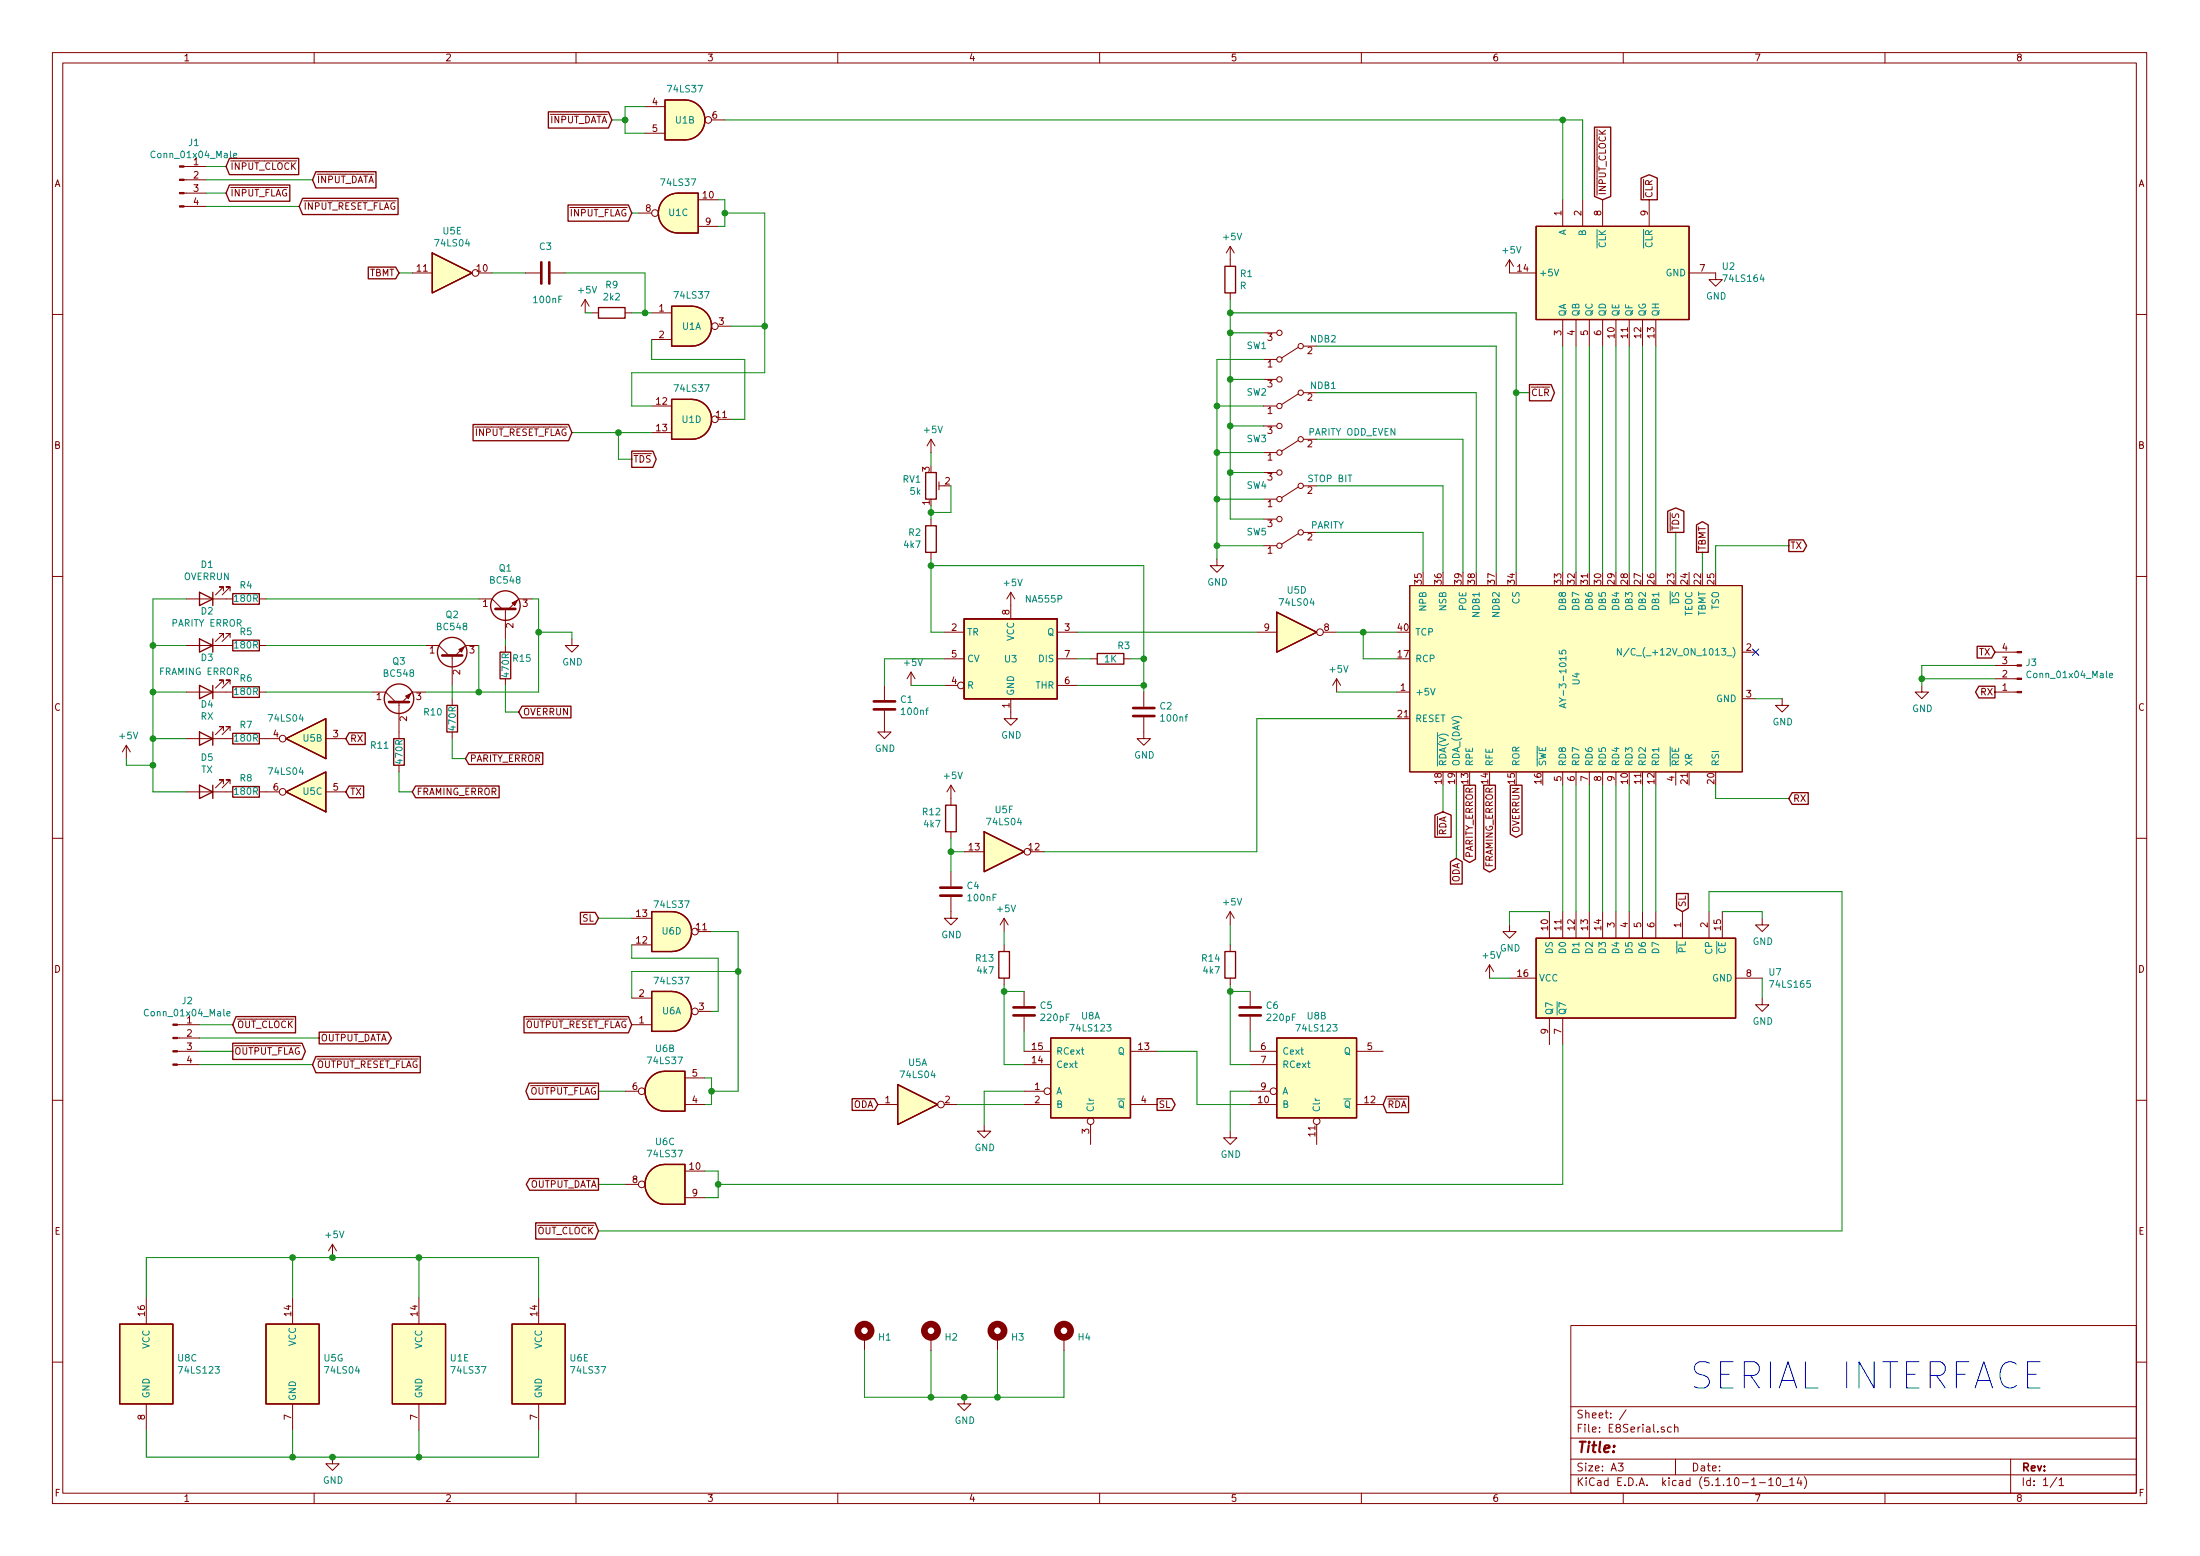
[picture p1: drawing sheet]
<svg xmlns="http://www.w3.org/2000/svg" width="420mm" height="297mm" viewBox="0 0 420 297" stroke-linecap="round" stroke-linejoin="round" font-family="sans-serif">
<g fill="none" stroke="#840000" stroke-width=".19">
<path d="M10 10h400v277h-400zM12 12h396v273.1h-396zM60 10v2M110 10v2M160 10v2M210 10v2M260 10v2M310 10v2M360 10v2M35.2 39.4h4.2M35.2 36.9h4.2M35.2 34.3h4.2"/>
<path d="M35.2 31.8h4.2M123.2 20.4h3.8M123.2 25.4h3.8M133.3 38.1h3.9M135.9 22.9h2.5M298.4 38.1v5.1M302.3 38.1v5.1M306.1 38.1v5.1M315 38.1v5.1M78.7 52.1h3.8M91.4 52.1h2.6M100.3 52.1h2.8"/>
<path d="M105.2 52.1h2.7M111.8 57.2l-.8 1.3M111.8 57.2v2.5M111.8 57.2l.7 1.3M113 59.7h1.3M119.4 59.7h1.2M121.9 40.7h2.6M124.5 59.7h3.8M133.3 43.2h3.9M234.9 47v3.8M234.9 55.9v1.3M234.9 47l-.7 1.3"/>
<path d="M234.9 47l.8 1.3M288.3 49.6l-.8 1.2M288.3 49.6v2.5h5.1M288.3 49.6l.8 1.2M322.6 52.1h5.1v1.3h1.2l-1.2 1.2-1.3-1.2h1.3M10 60h2M124.5 77.5h3.8M124.5 64.8h3.8M137.2 62.3h2.5M241.3 77.5h2.5M241.3 72.4h2.5M241.3 68.6h2.5"/>
<path d="M241.3 63.5h2.5M247.9 75.2l-3.2 2.1M247.9 66.3l-3.2 2.1M248.9 75h2.6M248.9 66.1h2.6M298.4 61v5.1M301 61v5.1M303.5 61v5.1M306.1 61v5.1M308.6 61v5.1M311.1 61v5.1M313.7 61v5.1"/>
<path d="M316.2 61v5.1M408 60h2M124.5 82.6h3.8M137.2 80h2.5M177.8 83.9v2.5M177.8 99.1v1.3M177.8 83.9l-.8 1.2M177.8 83.9l.8 1.2M179.3 92.7h1M179.3 92v1.5M241.3 99.1h2.5M241.3 95.3h2.5"/>
<path d="M241.3 90.2h2.5M241.3 86.4h2.5M241.3 81.3h2.5M247.9 93l-3.2 2M247.9 84.1l-3.2 2M248.9 92.7h2.6M248.9 83.9h2.6M10 110h2M35.6 114.3h8.8M42.7 112.8v-.7h-.8h.8l-1.6 1.5M43.9 112.8v-.7h-.7h.7l-1.5 1.5M49.5 114.3h1.3"/>
<path d="M91.4 114.3h2.6l1.9 1.9M96.5 116.2v5.8M101.6 114.3h-2.5l-1.9 1.9M177.8 105.4v1.3M193 113.1v5M193 113.1l-.7 1.2M193 113.1l.8 1.2M232.4 106.7v1.3h1.3l-1.3 1.3-1.3-1.3h1.3M241.3 104.2h2.5M247.9 101.9l-3.2 2M248.9 101.6h2.6M269.2 111.8h63.5v35.6h-63.5z"/>
<path d="M408 110h2M35.6 132.1h8.8M35.6 123.2h8.8M42.7 139.5v-.8h-.8h.8l-1.6 1.5M42.7 130.6v-.8h-.8h.8l-1.6 1.6M42.7 121.7v-.8h-.8h.8l-1.6 1.6M43.9 139.5v-.8h-.7h.7l-1.5 1.5M43.9 130.6v-.8h-.7h.7l-1.5 1.6M43.9 121.7v-.8h-.7h.7l-1.5 1.6M49.5 132.1h1.3M49.5 123.2h1.3M71.1 132.1h2.6l1.9 1.9"/>
<path d="M76.2 134v7M81.3 132.1h-2.6l-1.9 1.9M81.3 123.2h2.5l1.9 1.9M86.4 125.1v5.7M86.4 133.4v1.3M86.4 139.7v1.3M91.4 123.2h-2.5l-1.9 1.9M96.5 123.2v1.3M96.5 129.6v1.2M109.2 122v1.2h1.3l-1.3 1.3-1.3-1.3h1.3M168.9 135.7v4h1.3l-1.3 1.3-1.3-1.3h1.3M168.9 130.8v2.8"/>
<path d="M174 128.3l-.8 1.3M174 128.3v2.5M174 128.3l.8 1.3M180.3 120.7h3.8M180.3 130.8h2.6M180.3 125.8h3.8M193 133.4v3.8h1.3l-1.3 1.3-1.2-1.3h1.2M201.9 120.7h3.8M201.9 130.8h3.8M201.9 125.8h3.8M208.3 125.8h1.2M214.6 125.8h1.3"/>
<path d="M218.4 136.9v4.1h1.3l-1.3 1.3-1.2-1.3h1.2M218.4 132.1v2.8M240 120.7h3.8M252.7 120.7h2.6M255.3 129.6l-.8 1.2M255.3 129.6v2.5M255.3 129.6l.7 1.2M266.7 132.1h2.5M332.7 124.5h2.6M332.7 133.4h2.6M340.4 133.4v1.3h1.2l-1.2 1.2-1.3-1.2h1.3M367 130.8v1.3h1.3l-1.3 1.3-1.2-1.3h1.2"/>
<path d="M381 132.1h4.2M381 124.5h4.2M381 127h4.2M381 129.6h4.2M24.1 142.3l-.7 1.2M24.1 142.3v2.5M24.1 142.3l.8 1.2M35.6 151.2h8.8M35.6 141h8.8M42.7 149.6v-.7h-.8h.8l-1.6 1.5M43.9 149.6v-.7h-.7h.7l-1.5 1.5M49.5 151.2h3.8"/>
<path d="M49.5 141h3.8M62.2 151.2h3.8M62.2 141h3.8M76.2 146.1v1.3M181.6 149.9l-.8 1.3M181.6 149.9v3.8M181.6 158.8v1.3M181.6 149.9l.8 1.3M298.4 147.4v2.5M301 147.4v2.5M303.5 147.4v2.5M306.1 147.4v2.5"/>
<path d="M308.6 147.4v2.5M320 147.4v2.5M10 160h2M120.6 175.3h3.9M133.3 177.8h2.6M181.6 171.2v4.1h1.3l-1.3 1.3-1.3-1.3h1.3M181.6 166.4v2.8M184.1 162.6h3.9M191.8 175.3l-.8 1.3M191.8 175.3v2.5M191.8 175.3l.7 1.3M196.8 162.6h2.6"/>
<path d="M234.9 174l-.7 1.3M234.9 174v2.6M234.9 174l.8 1.3M288.3 176.6v1.2h1.3l-1.3 1.3-1.3-1.3h1.3M295.9 174v5.1M298.4 174v5.1M301 174v5.1M303.5 174v5.1M306.1 174v5.1M308.6 174v5.1M311.1 174v5.1M313.7 174v5.1"/>
<path d="M316.2 174v5.1M321.3 174v5.1M326.4 174v5.1M328.9 174v5.1M336.5 175.3v1.3h1.3l-1.3 1.2-1.2-1.2h1.2M408 160h2M33.9 198.2h4.2M33.9 195.6h4.2M120.6 195.6h3.9M120.6 190.5h3.9M120.6 180.4h3.9M133.3 193.1h2.6"/>
<path d="M191.8 180.4v1.2M191.8 186.7v1.3M195.6 189.3v2.8M195.6 194.1v2.8M234.9 180.4v1.2M234.9 186.7v1.3M238.8 189.3v2.8M238.8 194.1v2.8M284.5 184.2l-.8 1.3M284.5 184.2v2.5M284.5 184.2l.7 1.3M288.3 186.7h5.1"/>
<path d="M295.9 194.3v5.1M298.4 194.3v5.1M331.5 186.7h5M336.5 190.5v1.3h1.3l-1.3 1.3-1.2-1.3h1.2M10 210h2M33.9 203.2h4.2M33.9 200.7h4.2M119.4 208.3h2.5M130.8 210.9h3.8M130.8 205.8h3.8M167.6 210.9h3.8M180.3 210.9h2.6"/>
<path d="M188 214.7v1.2h1.2l-1.2 1.3-1.3-1.3h1.3M195.6 203.2h5.1M195.6 200.7h5.1M195.6 210.9h5.1M195.6 208.3h3.8M208.3 214.7v3.8M215.9 200.7h5.1M215.9 210.9h5.1M234.9 215.9v1.3h1.3l-1.3 1.3-1.2-1.3h1.2M238.8 203.2h5M238.8 200.7h5M238.8 210.9h5"/>
<path d="M238.8 208.3h3.8M251.5 214.7v3.8M259.1 200.7h5.1M259.1 210.9h5.1M408 210h2M63.5 237.5l-.8 1.3M63.5 237.5v2.6M63.5 237.5l.8 1.3M119.4 226.1h2.5M130.8 223.6h3.8M130.8 228.6h3.8M27.9 247.7v5.1"/>
<path d="M55.9 247.7v5.1M80 247.7v5.1M102.9 247.7v5.1M165.1 255.3v2.5M177.8 255.3v2.5M190.5 255.3v2.5M203.2 255.3v2.5M300 253h108v32.1h-108zM10 260h2M27.9 268v5.1M55.9 268v5.1M63.5 278.2v1.2h1.3l-1.3 1.3-1.3-1.3h1.3"/>
<path d="M80 268v5.1M102.9 268v5.1M184.1 266.7v1.3h1.3l-1.3 1.3-1.2-1.3h1.2M300 278.5h108M300 274.5h108M300 268.5h108M309 279.3h1l-.5 .6 .4 .1v.7l-.2 .1-.7-.1M310.5 269.1l-1.2 2M317.8 272.5a.37 .37 0 0 0-.6 .1l.1 .2 .5 .2 .1 .1-.2 .3-.5-.1M319.2 272.5l-.5-.1-.2 .3v.6l.2 .1 .5-.1M319.8 272.5h.1a.37 .37 0 0 1 .6 .1v.8M319.8 271.9v1.5"/>
<path d="M320 278.5v3M384 278.5v6.6M408 260h2M60 285.1v1.9M110 285.1v1.9M160 285.1v1.9M210 285.1v1.9M260 285.1v1.9M300 281.5h108M310 285.1v1.9M336 283h1.2M337.8 282.5l.4-.4v1.5"/>
<path d="M337.8 283.6h.9M339.4 282.3l.3-.2a.94 .94 0 0 1 0 1.5l-.4-.3-.1-.6zM340.4 283.8h1.1M341.8 282.5l.4-.4v1.5M341.8 283.6h.8M343.6 282l-.4 1.1h.9M343.9 282.6v1M344.6 281.9a1.71 1.71 0 0 1 0 2.3M360 285.1v1.9M392.8 282l-1.3 2M393.2 282.5l.5-.4v1.5M393.2 283.6h.9"/>
<circle cx="135.3" cy="22.9" r=".63"/>
<circle cx="90.8" cy="52.1" r=".63"/>
<circle cx="125.1" cy="40.7" r=".63"/>
<circle cx="136.5" cy="62.3" r=".63"/>
<circle cx="244.3" cy="63.5" r=".51"/>
<circle cx="244.3" cy="68.6" r=".51"/>
<circle cx="244.3" cy="77.5" r=".51"/>
<circle cx="244.3" cy="72.4" r=".51"/>
<circle cx="248.4" cy="66.1" r=".51"/>
<circle cx="248.4" cy="75" r=".51"/>
<circle cx="136.5" cy="80" r=".63"/>
<circle cx="244.3" cy="99.1" r=".51"/>
<circle cx="244.3" cy="81.3" r=".51"/>
<circle cx="244.3" cy="95.3" r=".51"/>
<circle cx="244.3" cy="86.4" r=".51"/>
<circle cx="244.3" cy="90.2" r=".51"/>
<circle cx="248.4" cy="92.7" r=".51"/>
<circle cx="248.4" cy="83.9" r=".51"/>
<circle cx="244.3" cy="104.2" r=".51"/>
<circle cx="248.4" cy="101.6" r=".51"/>
<circle cx="183.5" cy="130.8" r=".63"/>
<circle cx="252.1" cy="120.7" r=".63"/>
<circle cx="54" cy="151.2" r=".63"/>
<circle cx="54" cy="141" r=".63"/>
<circle cx="132.7" cy="177.8" r=".63"/>
<circle cx="196.2" cy="162.6" r=".63"/>
<circle cx="132.7" cy="193.1" r=".63"/>
<circle cx="122.6" cy="208.3" r=".63"/>
<circle cx="179.7" cy="210.9" r=".63"/>
<circle cx="200" cy="208.3" r=".63"/>
<circle cx="208.3" cy="214" r=".63"/>
<circle cx="243.2" cy="208.3" r=".63"/>
<circle cx="251.5" cy="214" r=".63"/>
<circle cx="122.6" cy="226.1" r=".63"/>
</g>
<g fill="#ffffc2" stroke="#ffffc2" stroke-width=".19">
<path d="M293.4 179.1h38.1v15.2h-38.1z"/>
<path d="M269.2 111.8h63.5v35.6h-63.5z"/>
<path d="M97.8 252.8h10.1v15.2h-10.1z"/>
<path d="M74.9 252.8h10.2v15.2h-10.2z"/>
<path d="M50.8 252.8h10.2v15.2h-10.2z"/>
<path d="M22.9 252.8h10.1v15.2h-10.1z"/>
<path d="M82.5 48.3l7.7 3.8-7.7 3.8z"/>
<path d="M132.1 76.2a3.8 3.8 0 0 1 3.8 3.8 3.8 3.8 0 0 1-3.8 3.9z"/>
<path d="M128.3 76.2h3.8v7.7h-3.8z"/>
<path d="M130.8 19.1a3.8 3.8 0 0 1 3.8 3.8 3.8 3.8 0 0 1-3.8 3.8z"/>
<path d="M127 19.1h3.8v7.6h-3.8z"/>
<path d="M132.1 58.5a3.8 3.8 0 0 1 3.8 3.8 3.8 3.8 0 0 1-3.8 3.8z"/>
<path d="M128.3 58.5h3.8v7.6h-3.8z"/>
<path d="M171.4 207l7.7 3.9-7.7 3.8z"/>
<path d="M126.8 38a3.7 3.7 0 0 1 2.7-1.1v7.6a3.8 3.8 0 0 1-3.5-2.4 3.8 3.8 0 0 1 .8-4.1z"/>
<path d="M129.5 36.9h3.8v7.6h-3.8z"/>
<path d="M293.4 43.2h29.2v17.8h-29.2z"/>
<path d="M124.3 223.4a3.7 3.7 0 0 1 2.7-1.1v7.6a3.8 3.8 0 0 1-3.5-2.3 3.8 3.8 0 0 1 .8-4.2z"/>
<path d="M127 222.3h3.8v7.6h-3.8z"/>
<path d="M124.3 205.6a3.7 3.7 0 0 1 2.7-1.1v7.6a3.8 3.8 0 0 1-3.5-2.3 3.8 3.8 0 0 1 .8-4.2z"/>
<path d="M127 204.5h3.8v7.6h-3.8z"/>
<path d="M128.3 189.3a3.8 3.8 0 0 1 3.8 3.8 3.8 3.8 0 0 1-3.8 3.8z"/>
<path d="M124.5 189.3h3.8v7.6h-3.8z"/>
<path d="M128.3 174a3.8 3.8 0 0 1 3.8 3.8 3.8 3.8 0 0 1-3.8 3.8z"/>
<path d="M124.5 174h3.8v7.6h-3.8z"/>
<path d="M243.8 198.2h15.3v15.2h-15.3z"/>
<path d="M200.7 198.2h15.2v15.2h-15.2z"/>
<path d="M188 158.8l7.6 3.8-7.6 3.8z"/>
<path d="M243.8 116.9l7.7 3.8-7.7 3.8z"/>
<path d="M54.6 151.2l7.6-3.8v7.6z"/>
<path d="M54.6 141l7.6-3.8v7.6z"/>
<path d="M184.1 118.1h17.8v15.3h-17.8z"/>
</g>
<g fill="none" stroke="#840000" stroke-width=".25">
<path d="M127 19.1h3.8a3.8 3.8 0 0 1 3.8 3.8 3.8 3.8 0 0 1-3.8 3.8h-3.8zM43.8 30.2h13.2v3.1h-13.2l-.6-1.5zM43.8 35.3h11.5v3.1h-11.5l-.6-1.5zM57.8 37.9h18.2v3.1h-18.2l-.7-1.6zM60.3 32.8h11.5v3.1h-11.5l-.6-1.6zM104.7 21.3h11.5l.6 1.6-.6 1.5h-11.5zM108.5 39.1h11.5l.6 1.6-.6 1.5h-11.5zM126.8 38a3.7 3.7 0 0 1 2.7-1.1h3.8v7.6h-3.8a3.8 3.8 0 0 1-3.5-2.4 3.8 3.8 0 0 1 .8-4.1zM304.5 24.3h3.1v13.2l-1.5 .6-1.6-.6zM313.4 34l1.6-.6 1.5 .6v4.1h-3.1zM70.3 51h5.3l.6 1.1-.6 1.1h-5.3zM82.5 48.3l7.7 3.8-7.7 3.8z"/>
<path d="M114.3 58.7h5.1v2h-5.1zM128.3 58.5h3.8a3.8 3.8 0 0 1 3.8 3.8 3.8 3.8 0 0 1-3.8 3.8h-3.8zM233.9 50.8h2.1v5.1h-2.1zM293.4 43.2h29.2v17.8h-29.2zM128.3 76.2h3.8a3.8 3.8 0 0 1 3.8 3.8 3.8 3.8 0 0 1-3.8 3.9h-3.8zM292.1 73.4h4.1l.7 1.6-.7 1.5h-4.1zM90.3 81h18.3l.6 1.6-.6 1.5h-18.3zM120.6 86.1h4.1l.6 1.6-.6 1.5h-4.1zM176.8 90.2h2v5.1h-2zM318.5 97.6l1.5-.6 1.6 .6v4h-3.1zM38.1 113.1l2.5 1.2-2.5 1.3zM40.6 113.1v2.5"/>
<path d="M44.4 113.3h5.1v2.1h-5.1zM176.8 100.4h2v5h-2zM184.1 118.1h17.8v15.3h-17.8zM243.8 116.9l7.7 3.8-7.7 3.8zM324 100.2l1.1-.6 1.1 .6v5.2h-2.2zM341.6 103.1h2.8l.6 1.1-.6 1.1h-2.8zM38.1 139.7l2.5 1.3-2.5 1.3zM38.1 130.8l2.5 1.3-2.5 1.3zM38.1 122l2.5 1.2-2.5 1.3zM40.6 122v2.5M40.6 130.8v2.6M40.6 139.7v2.6"/>
<path d="M44.4 140h5.1v2h-5.1zM44.4 131.1h5.1v2h-5.1zM44.4 122.2h5.1v2h-5.1zM66.7 139.9h3v2.2h-3l-.7-1.1zM85.3 134.7h2.1v5h-2.1zM95.5 124.5h2v5.1h-2zM99.7 134.8h9.3v2.2h-9.3l-.6-1.1zM209.5 124.8h5.1v2h-5.1zM377.6 123.4h2.8l.6 1.1-.6 1.1h-2.8zM377.9 131h3.1v2.2h-3.1l-.6-1.1zM38.1 149.9l2.5 1.3-2.5 1.2zM40.6 149.9v2.5"/>
<path d="M44.4 150.2h5.1v2h-5.1zM54.6 151.2l7.6-3.8v7.6zM54.6 141l7.6-3.8v7.6zM66.7 150h2.7v2.3h-2.7l-.7-1.1zM75.2 141h2v5.1h-2zM79.4 150h15.9v2.3h-15.9l-.7-1.1zM89.5 143.7h14.2v2.2h-14.2l-.6-1.1zM180.6 153.7h2v5.1h-2zM188 158.8l7.6 3.8-7.6 3.8zM274 155.6l1.6-.6 1.5 .6v4.2h-3.1zM279.6 149.9h2.2v14.1l-1.1 .7-1.1-.7zM283.4 149.9h2.2v15.9l-1.1 .7-1.1-.7z"/>
<path d="M288.4 149.9h2.3v9.3l-1.1 .7-1.2-.7zM342.3 151.3h3v2.3h-3l-.7-1.2zM110.8 174.2h2.9l.6 1.1-.6 1.1h-2.9zM124.5 174h3.8a3.8 3.8 0 0 1 3.8 3.8 3.8 3.8 0 0 1-3.8 3.8h-3.8zM277 164.5l1.1-.6 1.1 .6v4.3h-2.2zM293.4 179.1h38.1v15.2h-38.1zM320.2 170.6h2.2v2.8l-1.1 .6-1.1-.6zM44.4 199.1h13.3l.6 1.6-.6 1.5h-13.3zM45.1 194.1h11.3v3.1h-11.3l-.7-1.6zM61 197h13.1l.7 1.2-.7 1.1h-13.1zM100.1 194.1h19.9l.6 1.5-.6 1.6h-19.9zM124.5 189.3h3.8a3.8 3.8 0 0 1 3.8 3.8 3.8 3.8 0 0 1-3.8 3.8h-3.8z"/>
<path d="M190.8 181.6h2v5.1h-2zM200.7 198.2h15.2v15.2h-15.2zM233.9 181.6h2.1v5.1h-2.1zM243.8 198.2h15.3v15.2h-15.3zM60.3 201.7h20v3.1h-20l-.6-1.6zM101.1 206.8h13.2v3.1h-13.2l-.7-1.6zM124.3 205.6a3.7 3.7 0 0 1 2.7-1.1h3.8v7.6h-3.8a3.8 3.8 0 0 1-3.5-2.3 3.8 3.8 0 0 1 .8-4.2zM162.7 209.7h4.3l.6 1.2-.6 1.1h-4.3zM171.4 207l7.7 3.9-7.7 3.8zM221 209.7h2.8l.6 1.2-.6 1.1h-2.8zM264.8 209.3h4.2v3.1h-4.2l-.6-1.5zM101.1 225h13.2v2.2h-13.2l-.6-1.1z"/>
<path d="M102.3 233.4h11.4l.6 1.6-.6 1.5h-11.4zM124.3 223.4a3.7 3.7 0 0 1 2.7-1.1h3.8v7.6h-3.8a3.8 3.8 0 0 1-3.5-2.3 3.8 3.8 0 0 1 .8-4.2zM22.9 252.8h10.1v15.2h-10.1zM50.8 252.8h10.2v15.2h-10.2zM74.9 252.8h10.2v15.2h-10.2zM97.8 252.8h10.1v15.2h-10.1z"/>
<circle cx="96.5" cy="115.6" r="2.82"/>
<circle cx="76.2" cy="133.4" r="2.82"/>
<circle cx="86.4" cy="124.5" r="2.82"/>
</g>
<path d="M44.6 29.7l.6-.1v-.3h-.4l-.2 .1 .1 .7h.5M296.8 51.4l.5 1.3 .4-1.3M273.2 131.4l.4 1.3 .5-1.3M297.8 124.2v.6l.6 .1-.1-.5 .2-.3h.3l.3 .3-.2 .5M298.7 134.4v.6M299.1 134.3l-1.3 .4 1.3 .4M309.6 123.8v1.3l-.7-1.3v1.3M311.1 123.7l-1 1.7M402.9 128.9l.6-.1-.1-.2-.4-.1-.1 .2v.6h.5M43.3 193.5l.6-.1v-.2l-.4-.1-.2 .2 .1 .6h.5" fill="none" stroke="#008484" stroke-width=".19"/>
<g fill="#840000" stroke="#840000" stroke-width=".19">
<path d="M385.2 124.4h.9v.2h-.9z"/>
<path d="M385.2 126.9h.9v.3h-.9z"/>
<path d="M385.2 129.4h.9v.3h-.9z"/>
<path d="M385.2 132h.9v.2h-.9z"/>
<path d="M33 203.1h.9v.3h-.9z"/>
<path d="M33 200.6h.9v.2h-.9z"/>
<path d="M33 198h.9v.3h-.9z"/>
<path d="M33 195.5h.9v.2h-.9z"/>
<path d="M34.3 39.3h.9v.2h-.9z"/>
<path d="M34.3 36.7h.9v.3h-.9z"/>
<path d="M34.3 34.2h.9v.3h-.9z"/>
<path d="M34.3 31.7h.9v.2h-.9z"/>
<path d="M97.8 115.1l1-.5-.5 1z"/>
<path d="M87.6 124l1-.5-.5 1z"/>
<path d="M77.5 132.9l1-.5-.5 1z"/>
</g>
<g fill="none" stroke="#840000" stroke-width="1.3">
<circle cx="165.1" cy="254" r="1.27"/>
<circle cx="177.8" cy="254" r="1.27"/>
<circle cx="190.5" cy="254" r="1.27"/>
<circle cx="203.2" cy="254" r="1.27"/>
</g>
<g fill="none" stroke="#840000" stroke-width=".51">
<path d="M103.4 50.1v4M104.9 50.1v4M94.6 116.2h3.8M74.3 134h3.8M84.5 125.1h3.8M166.9 135.4h4M166.9 133.9h4M216.4 136.7h4.1M216.4 135.2h4.1M179.6 171h4M179.6 169.5h4M193.5 193.8h4.1"/>
<path d="M193.5 192.3h4.1M236.7 193.8h4.1M236.7 192.3h4.1"/>
</g>
<g fill="none" stroke="#008400" stroke-width=".19">
<path d="M39.4 31.8h3.8M39.4 34.3h20.3M39.4 36.9h3.8M39.4 39.4h17.7M116.8 22.9h2.6M123.2 20.4h-3.8v5h3.8M137.2 38.1h1.2v5.1h-1.2M138.4 22.9h163.9v15.2M298.4 22.9v15.2M76.2 52.1h2.5M94 52.1h6.3M107.9 52.1h15.3v7.6"/>
<path d="M111.8 59.7h1.2M120.6 59.7h3.9M120.6 40.7h1.3M138.4 40.7h7.6v30.5h-25.4v6.3h3.9M234.9 59.7h54.7v49.6M234.9 57.2v41.9h6.4M124.5 64.8v3.8h17.7v11.4h-2.5M139.7 62.3h6.3M232.4 77.5h8.9M234.9 72.4h6.4M234.9 63.5h6.4M241.3 68.6h-8.9v38.1"/>
<path d="M251.5 75h30.4v34.3M251.5 66.1h34.2v43.2M289.6 75h2.5M298.4 66.1v43.2M301 66.1v43.2M303.5 66.1v43.2M306.1 66.1v43.2M308.6 66.1v43.2M311.1 66.1v43.2M313.7 66.1v43.2M316.2 66.1v43.2M109.2 82.6h15.3"/>
<path d="M118.1 82.6v5.1h2.5M177.8 86.4v2.5M177.8 96.6v2.5M181.6 92.7v5.1h-3.8M232.4 95.3h8.9M232.4 86.4h8.9M234.9 90.2h6.4M234.9 81.3h6.4M251.5 92.7h24.1v16.6M251.5 83.9h27.9v25.4M35.6 114.3h-6.4v36.9h6.4M50.8 114.3h40.6"/>
<path d="M101.6 114.3h1.3v17.8h-21.6M177.8 106.7v14h2.5M177.8 108h40.6v24.1M232.4 104.2h8.9M251.5 101.6h20.3v7.7M320 101.6v7.7M325.1 105.4v3.9M341.6 104.2h-13.9v5.1M29.2 132.1h6.4M29.2 123.2h6.4M50.8 132.1h20.3M50.8 123.2h30.5"/>
<path d="M86.4 130.8v2.6M91.4 123.2v8.9M96.5 122v1.2M96.5 130.8v5.1h2.6M102.9 120.7h6.3v1.3M174 130.8h6.3M180.3 125.8h-11.4v5M205.7 125.8h2.6M205.7 130.8h12.7M205.7 120.7h34.3M215.9 125.8h2.5M255.3 132.1h11.4"/>
<path d="M255.3 120.7h11.4M260.3 120.7v5.1h6.4M266.7 137.2h-26.7v25.4h-40.6M335.3 133.4h5.1M367 129.6h14M381 127h-14v3.8M24.1 144.8v1.3h5.1M29.2 141h6.4M76.2 147.4v3.8h2.5M86.4 141v3.8h2.5M275.6 149.9v5.1M278.1 149.9v14"/>
<path d="M298.4 149.9v24.1M301 149.9v24.1M303.5 149.9v24.1M306.1 149.9v24.1M308.6 149.9v24.1M311.1 149.9v24.1M313.7 149.9v24.1M316.2 149.9v24.1M327.7 149.9v2.5h13.9M114.3 175.3h6.3M135.9 177.8h5.1v30.5h-5.1M181.6 160.1v6.3"/>
<path d="M181.6 162.6h2.5M191.8 177.8v2.6M234.9 176.6v3.8M295.9 174h-7.6v2.6M326.4 174v-3.8h25.4v64.8h-237.5M328.9 174h7.6v1.3M38.1 198.2h22.9M38.1 195.6h6.3M120.6 180.4v2.5h16.6v10.2h-1.3M141 185.5h-20.4v5M191.8 188v15.2h3.8M191.8 189.3h3.8"/>
<path d="M195.6 196.9v3.8M234.9 188v15.2h3.9M234.9 189.3h3.9M238.8 196.9v3.8M284.5 186.7h3.8M298.4 199.4v26.7h-161.2M336.5 186.7v3.8M38.1 203.2h21.6M38.1 200.7h6.3M114.3 208.3h5.1M134.6 205.8h1.3v5.1h-1.3M182.9 210.9h12.7"/>
<path d="M195.6 208.3h-7.6v6.4M221 200.7h7.6v10.2h10.2M238.8 208.3h-3.9v7.6M114.3 226.1h5.1M134.6 223.6h2.6v5h-2.6M27.9 247.7v-7.6h75v7.6M55.9 240.1v7.6M80 240.1v7.6M165.1 257.8v8.9h38.1v-8.9M177.8 257.8v8.9M190.5 257.8v8.9M27.9 273.1v5.1h75v-5.1"/>
<path d="M55.9 273.1v5.1M80 273.1v5.1"/>
</g>
<g fill="#008400" stroke="#008400" stroke-width=".25">
<circle cx="63.5" cy="240.1" r=".51"/>
<circle cx="80" cy="240.1" r=".51"/>
<circle cx="191.8" cy="189.3" r=".51"/>
<circle cx="63.5" cy="278.2" r=".51"/>
<circle cx="232.4" cy="77.5" r=".51"/>
<circle cx="232.4" cy="86.4" r=".51"/>
<circle cx="181.6" cy="162.6" r=".51"/>
<circle cx="232.4" cy="95.3" r=".51"/>
<circle cx="102.9" cy="120.7" r=".51"/>
<circle cx="235" cy="90.2" r=".51"/>
<circle cx="55.9" cy="240.1" r=".51"/>
<circle cx="55.9" cy="278.2" r=".51"/>
<circle cx="235" cy="81.3" r=".51"/>
<circle cx="190.5" cy="266.7" r=".51"/>
<circle cx="80" cy="278.2" r=".51"/>
<circle cx="235" cy="72.4" r=".51"/>
<circle cx="177.8" cy="266.7" r=".51"/>
<circle cx="232.4" cy="104.2" r=".51"/>
<circle cx="235" cy="59.7" r=".51"/>
<circle cx="184.2" cy="266.7" r=".51"/>
<circle cx="91.4" cy="132.1" r=".51"/>
<circle cx="29.2" cy="132.1" r=".51"/>
<circle cx="235" cy="63.5" r=".51"/>
<circle cx="141" cy="185.5" r=".51"/>
<circle cx="137.2" cy="226.1" r=".51"/>
<circle cx="138.4" cy="40.7" r=".51"/>
<circle cx="29.2" cy="123.2" r=".51"/>
<circle cx="29.2" cy="141" r=".51"/>
<circle cx="298.4" cy="22.9" r=".51"/>
<circle cx="119.4" cy="22.9" r=".51"/>
<circle cx="146.1" cy="62.3" r=".51"/>
<circle cx="235" cy="189.3" r=".51"/>
<circle cx="135.9" cy="208.3" r=".51"/>
<circle cx="123.2" cy="59.7" r=".51"/>
<circle cx="29.2" cy="146.1" r=".51"/>
<circle cx="260.3" cy="120.7" r=".51"/>
<circle cx="218.4" cy="125.8" r=".51"/>
<circle cx="218.4" cy="130.8" r=".51"/>
<circle cx="367" cy="129.6" r=".51"/>
<circle cx="118.1" cy="82.6" r=".51"/>
<circle cx="177.8" cy="108" r=".51"/>
<circle cx="289.6" cy="75" r=".51"/>
<circle cx="177.8" cy="97.8" r=".51"/>
</g>
<path d="M334.7 123.9l1.2 1.2M335.9 123.9l-1.2 1.2" fill="none" stroke="#000084" stroke-width=".19"/>
<text font-size="7" fill="#0000c2" x="322.6" y="265.2">SERIAL INTERFACE</text>
<text font-size="2.8" fill="#840000" x="301" y="277.3">Title:</text>
<g font-size="2.1" fill="#840000">
<text x="301" y="273.5">File: E8Serial.sch</text>
<text x="301" y="270.8">Sheet: /</text>
<text x="301" y="280.9">Size: A3</text>
<text x="323" y="280.9">Date:</text>
<text x="386" y="280.9">Rev:</text>
<text x="301" y="283.7">KiCad E.D.A. kicad (5.1.10-1-10_14)</text>
<text x="386" y="283.7">Id: 1/1</text>
</g>
<g font-size="1.8" fill="#840000">
<text x="35" y="11.7">1</text>
<text x="85" y="11.7">2</text>
<text x="135" y="11.7">3</text>
<text x="185" y="11.7">4</text>
<text x="235" y="11.7">5</text>
<text x="285" y="11.7">6</text>
<text x="335" y="11.7">7</text>
<text x="385" y="11.7">8</text>
<text x="104.9" y="23.5">INPUT_DATA</text>
<text x="124.6" y="20.1">4</text>
<text x="136" y="22.6">6</text>
<text x="124.6" y="25.2">5</text>
<text x="10.4" y="35.7">A</text>
<text x="37" y="31.5">1</text>
<text x="37" y="34.1">2</text>
<text x="44" y="32.4">INPUT_CLOCK</text>
<text x="60.5" y="35">INPUT_DATA</text>
<text x="408.4" y="35.7">A</text>
<text x="37" y="36.6">3</text>
<text x="37" y="39.2">4</text>
<text x="44" y="37.5">INPUT_FLAG</text>
<text x="57.9" y="40">INPUT_RESET_FLAG</text>
<text x="108.8" y="41.3">INPUT_FLAG</text>
<text x="123.3" y="40.4">8</text>
<text x="134.3" y="37.9">10</text>
<text x="298.2" y="41.2" transform="rotate(-90 298.2 41.2)">1</text>
<text x="302" y="41.2" transform="rotate(-90 302 41.2)">2</text>
<text x="305.8" y="41.2" transform="rotate(-90 305.8 41.2)">8</text>
<text x="306.7" y="37.3" transform="rotate(-90 306.7 37.3)">INPUT_CLOCK</text>
<text x="314.7" y="41.2" transform="rotate(-90 314.7 41.2)">9</text>
<text x="315.6" y="37.9" transform="rotate(-90 315.6 37.9)">CLR</text>
<text x="134.8" y="43">9</text>
<text x="70.5" y="52.7">TBMT</text>
<text x="79.7" y="51.9">11</text>
<text x="91.1" y="51.9">10</text>
<text x="289.9" y="51.9">14</text>
<text x="324.6" y="51.9">7</text>
<text x="125.9" y="59.5">1</text>
<text x="125.9" y="64.6">2</text>
<text x="137.3" y="62">3</text>
<text x="242.1" y="65.1">3</text>
<text x="298.2" y="64" transform="rotate(-90 298.2 64)">3</text>
<text x="300.7" y="64" transform="rotate(-90 300.7 64)">4</text>
<text x="303.3" y="64" transform="rotate(-90 303.3 64)">5</text>
<text x="305.8" y="64" transform="rotate(-90 305.8 64)">6</text>
<text x="308.4" y="64.5" transform="rotate(-90 308.4 64.5)">10</text>
<text x="310.9" y="64.5" transform="rotate(-90 310.9 64.5)">11</text>
<text x="313.4" y="64.5" transform="rotate(-90 313.4 64.5)">12</text>
<text x="316" y="64.5" transform="rotate(-90 316 64.5)">13</text>
<text x="242.1" y="70.1">1</text>
<text x="249.7" y="67.6">2</text>
<text x="125.4" y="77.3">12</text>
<text x="242.1" y="74">3</text>
<text x="249.7" y="76.5">2</text>
<text x="292.4" y="75.6">CLR</text>
<text x="90.4" y="83.2">INPUT_RESET_FLAG</text>
<text x="125.4" y="82.3">13</text>
<text x="136.8" y="79.8">11</text>
<text x="242.1" y="82.8">3</text>
<text x="242.1" y="79">1</text>
<text x="10.4" y="85.7">B</text>
<text x="120.9" y="88.3">TDS</text>
<text x="242.1" y="87.9">1</text>
<text x="249.7" y="85.4">2</text>
<text x="408.4" y="85.7">B</text>
<text x="177.5" y="90.1" transform="rotate(-90 177.5 90.1)">3</text>
<text x="180.5" y="92.5">2</text>
<text x="242.1" y="91.7">3</text>
<text x="249.7" y="94.3">2</text>
<text x="177.5" y="96.4" transform="rotate(-90 177.5 96.4)">1</text>
<text x="242.1" y="100.6">3</text>
<text x="242.1" y="96.8">1</text>
<text x="320.7" y="101.4" transform="rotate(-90 320.7 101.4)">TDS</text>
<text x="242.1" y="105.7">1</text>
<text x="249.7" y="103.2">2</text>
<text x="325.8" y="105.2" transform="rotate(-90 325.8 105.2)">TBMT</text>
<text x="341.9" y="104.8">TX</text>
<text x="271.5" y="111.5" transform="rotate(-90 271.5 111.5)">35</text>
<text x="275.3" y="111.5" transform="rotate(-90 275.3 111.5)">36</text>
<text x="279.1" y="111.5" transform="rotate(-90 279.1 111.5)">39</text>
<text x="281.7" y="111.5" transform="rotate(-90 281.7 111.5)">38</text>
<text x="285.5" y="111.5" transform="rotate(-90 285.5 111.5)">37</text>
<text x="289.3" y="111.5" transform="rotate(-90 289.3 111.5)">34</text>
<text x="298.2" y="111.5" transform="rotate(-90 298.2 111.5)">33</text>
<text x="300.7" y="111.5" transform="rotate(-90 300.7 111.5)">32</text>
<text x="303.3" y="111.5" transform="rotate(-90 303.3 111.5)">31</text>
<text x="305.8" y="111.5" transform="rotate(-90 305.8 111.5)">30</text>
<text x="308.4" y="111.5" transform="rotate(-90 308.4 111.5)">29</text>
<text x="310.9" y="111.5" transform="rotate(-90 310.9 111.5)">28</text>
<text x="313.4" y="111.5" transform="rotate(-90 313.4 111.5)">27</text>
<text x="316" y="111.5" transform="rotate(-90 316 111.5)">26</text>
<text x="319.8" y="111.5" transform="rotate(-90 319.8 111.5)">23</text>
<text x="322.3" y="111.5" transform="rotate(-90 322.3 111.5)">24</text>
<text x="324.9" y="111.5" transform="rotate(-90 324.9 111.5)">22</text>
<text x="327.4" y="111.5" transform="rotate(-90 327.4 111.5)">25</text>
<text x="92.2" y="115.9">1</text>
<text x="98" y="119.9" transform="rotate(-90 98 119.9)">2</text>
<text x="99.8" y="115.9">3</text>
<text x="192.8" y="117.4" transform="rotate(-90 192.8 117.4)">8</text>
<text x="82.1" y="124.8">1</text>
<text x="89.7" y="124.8">3</text>
<text x="181.8" y="120.4">2</text>
<text x="181.8" y="125.5">5</text>
<text x="203.4" y="120.4">3</text>
<text x="203.4" y="125.5">7</text>
<text x="241.5" y="120.4">9</text>
<text x="252.9" y="120.4">8</text>
<text x="267" y="125.5">17</text>
<text x="267" y="120.4">40</text>
<text x="333.5" y="124.2">2</text>
<text x="378" y="125.1">TX</text>
<text x="382.4" y="124.2">4</text>
<text x="87.9" y="128.8" transform="rotate(-90 87.9 128.8)">2</text>
<text x="181.8" y="130.6">4</text>
<text x="203.4" y="130.6">6</text>
<text x="267.5" y="131.9">1</text>
<text x="382.4" y="131.9">1</text>
<text x="382.4" y="129.3">2</text>
<text x="382.4" y="126.8">3</text>
<text x="10.4" y="135.7">C</text>
<text x="71.9" y="133.6">1</text>
<text x="77.7" y="137.7" transform="rotate(-90 77.7 137.7)">2</text>
<text x="79.5" y="133.6">3</text>
<text x="99.8" y="136.6">OVERRUN</text>
<text x="192.8" y="135.1" transform="rotate(-90 192.8 135.1)">1</text>
<text x="267" y="136.9">21</text>
<text x="333.5" y="133.1">3</text>
<text x="378.3" y="132.8">RX</text>
<text x="408.4" y="135.7">C</text>
<text x="52.2" y="140.8">4</text>
<text x="63.7" y="140.8">3</text>
<text x="66.8" y="141.6">RX</text>
<text x="89.7" y="145.5">PARITY_ERROR</text>
<text x="275.3" y="149.6" transform="rotate(-90 275.3 149.6)">18</text>
<text x="277.9" y="149.6" transform="rotate(-90 277.9 149.6)">19</text>
<text x="280.4" y="149.6" transform="rotate(-90 280.4 149.6)">13</text>
<text x="284.2" y="149.6" transform="rotate(-90 284.2 149.6)">14</text>
<text x="289.3" y="149.6" transform="rotate(-90 289.3 149.6)">15</text>
<text x="294.4" y="149.6" transform="rotate(-90 294.4 149.6)">16</text>
<text x="298.2" y="149.1" transform="rotate(-90 298.2 149.1)">5</text>
<text x="300.7" y="149.1" transform="rotate(-90 300.7 149.1)">6</text>
<text x="303.3" y="149.1" transform="rotate(-90 303.3 149.1)">7</text>
<text x="305.8" y="149.1" transform="rotate(-90 305.8 149.1)">8</text>
<text x="308.4" y="149.1" transform="rotate(-90 308.4 149.1)">9</text>
<text x="310.9" y="149.6" transform="rotate(-90 310.9 149.6)">10</text>
<text x="313.4" y="149.6" transform="rotate(-90 313.4 149.6)">11</text>
<text x="316" y="149.6" transform="rotate(-90 316 149.6)">12</text>
<text x="319.8" y="149.1" transform="rotate(-90 319.8 149.1)">4</text>
<text x="322.3" y="149.6" transform="rotate(-90 322.3 149.6)">21</text>
<text x="327.4" y="149.6" transform="rotate(-90 327.4 149.6)">20</text>
<text x="52.2" y="150.9">6</text>
<text x="63.7" y="150.9">5</text>
<text x="66.8" y="151.8">TX</text>
<text x="79.5" y="151.8">FRAMING_ERROR</text>
<text x="342.4" y="153.1">RX</text>
<text x="276.2" y="159.6" transform="rotate(-90 276.2 159.6)">RDA</text>
<text x="290.2" y="159" transform="rotate(-90 290.2 159)">OVERRUN</text>
<text x="185.1" y="162.3">13</text>
<text x="196.5" y="162.3">12</text>
<text x="281.3" y="164" transform="rotate(-90 281.3 164)">PARITY_ERROR</text>
<text x="285.1" y="165.8" transform="rotate(-90 285.1 165.8)">FRAMING_ERROR</text>
<text x="278.8" y="168.6" transform="rotate(-90 278.8 168.6)">ODA</text>
<text x="321.9" y="173.2" transform="rotate(-90 321.9 173.2)">SL</text>
<text x="111.3" y="175.9">SL</text>
<text x="121.6" y="175">13</text>
<text x="133" y="177.6">11</text>
<text x="295.7" y="177.5" transform="rotate(-90 295.7 177.5)">10</text>
<text x="298.2" y="177.5" transform="rotate(-90 298.2 177.5)">11</text>
<text x="300.7" y="177.5" transform="rotate(-90 300.7 177.5)">12</text>
<text x="303.3" y="177.5" transform="rotate(-90 303.3 177.5)">13</text>
<text x="305.8" y="177.5" transform="rotate(-90 305.8 177.5)">14</text>
<text x="308.4" y="177" transform="rotate(-90 308.4 177)">3</text>
<text x="310.9" y="177" transform="rotate(-90 310.9 177)">4</text>
<text x="313.4" y="177" transform="rotate(-90 313.4 177)">5</text>
<text x="316" y="177" transform="rotate(-90 316 177)">6</text>
<text x="321.1" y="177" transform="rotate(-90 321.1 177)">1</text>
<text x="326.1" y="177" transform="rotate(-90 326.1 177)">2</text>
<text x="328.7" y="177.5" transform="rotate(-90 328.7 177.5)">15</text>
<text x="10.4" y="185.7">D</text>
<text x="121.6" y="180.1">12</text>
<text x="408.4" y="185.7">D</text>
<text x="122.1" y="190.3">2</text>
<text x="289.9" y="186.5">16</text>
<text x="333.5" y="186.5">8</text>
<text x="35.7" y="195.4">1</text>
<text x="35.7" y="197.9">2</text>
<text x="45.2" y="196.3">OUT_CLOCK</text>
<text x="99.9" y="196.3">OUTPUT_RESET_FLAG</text>
<text x="122.1" y="195.4">1</text>
<text x="133.5" y="192.8">3</text>
<text x="295.7" y="197.4" transform="rotate(-90 295.7 197.4)">9</text>
<text x="298.2" y="197.4" transform="rotate(-90 298.2 197.4)">7</text>
<text x="35.7" y="200.4">3</text>
<text x="35.7" y="203">4</text>
<text x="44.7" y="201.3">OUTPUT_FLAG</text>
<text x="60.5" y="203.9">OUTPUT_RESET_FLAG</text>
<text x="61.2" y="198.8">OUTPUT_DATA</text>
<text x="197.2" y="203">14</text>
<text x="197.2" y="200.4">15</text>
<text x="217.5" y="200.4">13</text>
<text x="240.8" y="200.4">6</text>
<text x="240.8" y="203">7</text>
<text x="261.1" y="200.4">5</text>
<text x="101" y="209">OUTPUT_FLAG</text>
<text x="120.8" y="208.1">6</text>
<text x="132.2" y="205.5">5</text>
<text x="197.6" y="208.1">1</text>
<text x="240.8" y="208.1">9</text>
<text x="132.2" y="210.6">4</text>
<text x="162.9" y="211.5">ODA</text>
<text x="169.1" y="210.6">1</text>
<text x="180.5" y="210.6">2</text>
<text x="197.6" y="210.6">2</text>
<text x="218" y="210.6">4</text>
<text x="221.2" y="211.5">SL</text>
<text x="240.3" y="210.6">10</text>
<text x="260.7" y="210.6">12</text>
<text x="264.9" y="211.5">RDA</text>
<text x="208" y="216.4" transform="rotate(-90 208 216.4)">3</text>
<text x="251.2" y="216.9" transform="rotate(-90 251.2 216.9)">11</text>
<text x="100.9" y="226.7">OUTPUT_DATA</text>
<text x="120.8" y="225.8">8</text>
<text x="131.7" y="223.3">10</text>
<text x="132.2" y="228.4">9</text>
<text x="10.4" y="235.7">E</text>
<text x="102.5" y="235.6">OUT_CLOCK</text>
<text x="408.4" y="235.7">E</text>
<text x="27.7" y="251.2" transform="rotate(-90 27.7 251.2)">16</text>
<text x="55.6" y="251.2" transform="rotate(-90 55.6 251.2)">14</text>
<text x="79.8" y="251.2" transform="rotate(-90 79.8 251.2)">14</text>
<text x="102.6" y="251.2" transform="rotate(-90 102.6 251.2)">14</text>
<text x="27.7" y="271" transform="rotate(-90 27.7 271)">8</text>
<text x="55.6" y="271" transform="rotate(-90 55.6 271)">7</text>
<text x="79.8" y="271" transform="rotate(-90 79.8 271)">7</text>
<text x="102.6" y="271" transform="rotate(-90 102.6 271)">7</text>
<text x="10.5" y="285.7">F</text>
<text x="35" y="286.7">1</text>
<text x="85" y="286.7">2</text>
<text x="135" y="286.7">3</text>
<text x="185" y="286.7">4</text>
<text x="235" y="286.7">5</text>
<text x="285" y="286.7">6</text>
<text x="335" y="286.7">7</text>
<text x="385" y="286.7">8</text>
<text x="408.5" y="285.7">F</text>
</g>
<g font-size="1.8" fill="#008484">
<text x="127.7" y="17.6">74LS37</text>
<text x="129.1" y="23.6">U1B</text>
<text x="36.1" y="27.9">J1</text>
<text x="29.4" y="30.2">Conn_01x04_Male</text>
<text x="126.4" y="35.5">74LS37</text>
<text x="127.8" y="41.2">U1C</text>
<text x="83.3" y="47.1">74LS04</text>
<text x="84.7" y="44.7">U5E</text>
<text x="103.1" y="47.7">C3</text>
<text x="233.7" y="45.9">+5V</text>
<text x="299.1" y="45" transform="rotate(-90 299.1 45)">A</text>
<text x="302.9" y="45" transform="rotate(-90 302.9 45)">B</text>
<text x="306.7" y="47.4" transform="rotate(-90 306.7 47.4)">CLK</text>
<text x="315.6" y="47.4" transform="rotate(-90 315.6 47.4)">CLR</text>
<text x="236.9" y="52.9">R1</text>
<text x="287.1" y="48.4">+5V</text>
<text x="293.9" y="52.7">+5V</text>
<text x="318.1" y="52.7">GND</text>
<text x="329" y="51.5">U2</text>
<text x="329.4" y="53.8">74LS164</text>
<text x="102.1" y="57.9">100nF</text>
<text x="110.5" y="56">+5V</text>
<text x="115.4" y="57.3">2k2</text>
<text x="115.7" y="55">R9</text>
<text x="129" y="57">74LS37</text>
<text x="236.8" y="55.2">R</text>
<text x="325.8" y="57.2">GND</text>
<text x="130.3" y="63">U1A</text>
<text x="250.3" y="65.4">NDB2</text>
<text x="299.1" y="60.5" transform="rotate(-90 299.1 60.5)">QA</text>
<text x="301.6" y="60.5" transform="rotate(-90 301.6 60.5)">QB</text>
<text x="304.2" y="60.5" transform="rotate(-90 304.2 60.5)">QC</text>
<text x="306.7" y="60.5" transform="rotate(-90 306.7 60.5)">QD</text>
<text x="309.2" y="60.5" transform="rotate(-90 309.2 60.5)">QE</text>
<text x="311.8" y="60.5" transform="rotate(-90 311.8 60.5)">QF</text>
<text x="314.3" y="60.5" transform="rotate(-90 314.3 60.5)">QG</text>
<text x="316.9" y="60.5" transform="rotate(-90 316.9 60.5)">QH</text>
<text x="238.1" y="66.6">SW1</text>
<text x="129" y="74.8">74LS37</text>
<text x="238.1" y="75.5">SW2</text>
<text x="250.3" y="74.3">NDB1</text>
<text x="130.3" y="80.7">U1D</text>
<text x="176.6" y="82.7">+5V</text>
<text x="249.7" y="83.1">PARITY ODD_EVEN</text>
<text x="238.1" y="84.4">SW3</text>
<text x="172.5" y="92.1">RV1</text>
<text x="173.9" y="94.4">5k</text>
<text x="238.1" y="93.3">SW4</text>
<text x="249.9" y="92">STOP BIT</text>
<text x="250.5" y="100.9">PARITY</text>
<text x="172.7" y="104.6">4k7</text>
<text x="173.6" y="102.3">R2</text>
<text x="238.1" y="102.2">SW5</text>
<text x="35.1" y="110.7">OVERRUN</text>
<text x="38.4" y="108.4">D1</text>
<text x="45.9" y="112.4">R4</text>
<text x="93.8" y="111.4">BC548</text>
<text x="95.4" y="109.1">Q1</text>
<text x="191.8" y="111.9">+5V</text>
<text x="230.6" y="111.8">GND</text>
<text x="245.9" y="113.3">U5D</text>
<text x="32.8" y="119.6">PARITY ERROR</text>
<text x="38.4" y="117.3">D2</text>
<text x="44.9" y="114.9">180R</text>
<text x="85.2" y="118">Q2</text>
<text x="196.1" y="115">NA555P</text>
<text x="244.6" y="115.6">74LS04</text>
<text x="272.4" y="116.5" transform="rotate(-90 272.4 116.5)">NPB</text>
<text x="276.2" y="116.5" transform="rotate(-90 276.2 116.5)">NSB</text>
<text x="280" y="116.5" transform="rotate(-90 280 116.5)">POE</text>
<text x="282.6" y="117.6" transform="rotate(-90 282.6 117.6)">NDB1</text>
<text x="286.4" y="117.6" transform="rotate(-90 286.4 117.6)">NDB2</text>
<text x="290.2" y="115.3" transform="rotate(-90 290.2 115.3)">CS</text>
<text x="299.1" y="116.3" transform="rotate(-90 299.1 116.3)">DB8</text>
<text x="301.6" y="116.3" transform="rotate(-90 301.6 116.3)">DB7</text>
<text x="304.2" y="116.3" transform="rotate(-90 304.2 116.3)">DB6</text>
<text x="306.7" y="116.3" transform="rotate(-90 306.7 116.3)">DB5</text>
<text x="309.2" y="116.3" transform="rotate(-90 309.2 116.3)">DB4</text>
<text x="311.8" y="116.3" transform="rotate(-90 311.8 116.3)">DB3</text>
<text x="314.3" y="116.3" transform="rotate(-90 314.3 116.3)">DB2</text>
<text x="316.9" y="116.3" transform="rotate(-90 316.9 116.3)">DB1</text>
<text x="320.7" y="115.3" transform="rotate(-90 320.7 115.3)">DS</text>
<text x="323.2" y="117.7" transform="rotate(-90 323.2 117.7)">TEOC</text>
<text x="325.8" y="117.7" transform="rotate(-90 325.8 117.7)">TBMT</text>
<text x="328.3" y="116.4" transform="rotate(-90 328.3 116.4)">TSO</text>
<text x="44.9" y="123.8">180R</text>
<text x="45.9" y="121.2">R5</text>
<text x="83.6" y="120.3">BC548</text>
<text x="184.7" y="121.3">TR</text>
<text x="193.7" y="122.4" transform="rotate(-90 193.7 122.4)">VCC</text>
<text x="200.1" y="121.3">Q</text>
<text x="213.5" y="123.9">R3</text>
<text x="270.3" y="121.3">TCP</text>
<text x="311.8" y="125.1">N/C_(_+12V_ON_1013_)</text>
<text x="30.5" y="128.9">FRAMING ERROR</text>
<text x="38.4" y="126.2">D3</text>
<text x="45.9" y="130.1">R6</text>
<text x="73.4" y="129.2">BC548</text>
<text x="75" y="126.9">Q3</text>
<text x="97.2" y="129.1" transform="rotate(-90 97.2 129.1)">470R</text>
<text x="98" y="126.3">R15</text>
<text x="107.4" y="127">GND</text>
<text x="172.8" y="127.1">+5V</text>
<text x="184.7" y="131.5">R</text>
<text x="184.7" y="126.4">CV</text>
<text x="191.9" y="126.5">U3</text>
<text x="197.8" y="131.5">THR</text>
<text x="198.5" y="126.4">DIS</text>
<text x="211" y="126.5">1K</text>
<text x="254.1" y="128.4">+5V</text>
<text x="270.3" y="126.4">RCP</text>
<text x="301.7" y="130.7" transform="rotate(-90 301.7 130.7)">U4</text>
<text x="387" y="127.1">J3</text>
<text x="387.6" y="129.4">Conn_01x04_Male</text>
<text x="38.3" y="137.4">RX</text>
<text x="38.4" y="135.1">D4</text>
<text x="44.9" y="132.7">180R</text>
<text x="51.5" y="137.8">74LS04</text>
<text x="81.1" y="136.6">R10</text>
<text x="172" y="134.2">C1</text>
<text x="172.3" y="136.5">100nf</text>
<text x="193.7" y="132.9" transform="rotate(-90 193.7 132.9)">GND</text>
<text x="221.6" y="135.4">C2</text>
<text x="221.9" y="137.8">100nf</text>
<text x="270.3" y="132.8">+5V</text>
<text x="270.3" y="137.8">RESET</text>
<text x="299.1" y="133.8" transform="rotate(-90 299.1 133.8)">AY-3-1015</text>
<text x="327.8" y="134">GND</text>
<text x="365.2" y="135.9">GND</text>
<text x="22.9" y="141.1">+5V</text>
<text x="44.9" y="141.6">180R</text>
<text x="45.9" y="139">R7</text>
<text x="57.9" y="141.6">U5B</text>
<text x="70.9" y="142.9">R11</text>
<text x="87" y="139.3" transform="rotate(-90 87 139.3)">470R</text>
<text x="167.1" y="143.5">GND</text>
<text x="191.2" y="141">GND</text>
<text x="338.5" y="138.5">GND</text>
<text x="38.4" y="145.2">D5</text>
<text x="38.4" y="147.6">TX</text>
<text x="45.9" y="149.2">R8</text>
<text x="51.5" y="147.9">74LS04</text>
<text x="76.9" y="145.7" transform="rotate(-90 76.9 145.7)">470R</text>
<text x="180.4" y="148.7">+5V</text>
<text x="216.6" y="144.8">GND</text>
<text x="276.2" y="146.3" transform="rotate(-90 276.2 146.3)">RDA(V)</text>
<text x="278.8" y="146.3" transform="rotate(-90 278.8 146.3)">ODA_(DAV)</text>
<text x="281.3" y="146.3" transform="rotate(-90 281.3 146.3)">RPE</text>
<text x="285.1" y="146.3" transform="rotate(-90 285.1 146.3)">RFE</text>
<text x="290.2" y="146.3" transform="rotate(-90 290.2 146.3)">ROR</text>
<text x="295.3" y="146.3" transform="rotate(-90 295.3 146.3)">SWE</text>
<text x="299.1" y="146.3" transform="rotate(-90 299.1 146.3)">RD8</text>
<text x="301.6" y="146.3" transform="rotate(-90 301.6 146.3)">RD7</text>
<text x="304.2" y="146.3" transform="rotate(-90 304.2 146.3)">RD6</text>
<text x="306.7" y="146.3" transform="rotate(-90 306.7 146.3)">RD5</text>
<text x="309.2" y="146.3" transform="rotate(-90 309.2 146.3)">RD4</text>
<text x="311.8" y="146.3" transform="rotate(-90 311.8 146.3)">RD3</text>
<text x="314.3" y="146.3" transform="rotate(-90 314.3 146.3)">RD2</text>
<text x="316.9" y="146.3" transform="rotate(-90 316.9 146.3)">RD1</text>
<text x="320.7" y="146.3" transform="rotate(-90 320.7 146.3)">RDE</text>
<text x="323.2" y="146.3" transform="rotate(-90 323.2 146.3)">XR</text>
<text x="328.3" y="146.3" transform="rotate(-90 328.3 146.3)">RSI</text>
<text x="44.9" y="151.7">180R</text>
<text x="57.9" y="151.7">U5C</text>
<text x="176.3" y="155.6">R12</text>
<text x="190.1" y="155.2">U5F</text>
<text x="176.6" y="157.9">4k7</text>
<text x="188.7" y="157.5">74LS04</text>
<text x="125.2" y="173.3">74LS37</text>
<text x="184.7" y="169.7">C4</text>
<text x="185" y="172">100nF</text>
<text x="233.7" y="172.9">+5V</text>
<text x="126.5" y="178.4">U6D</text>
<text x="179.8" y="179.1">GND</text>
<text x="190.6" y="174.1">+5V</text>
<text x="186.4" y="183.6">R13</text>
<text x="186.7" y="185.9">4k7</text>
<text x="229.6" y="183.6">R14</text>
<text x="229.9" y="185.9">4k7</text>
<text x="283.3" y="183">+5V</text>
<text x="286.5" y="181.6">GND</text>
<text x="296.5" y="182.1" transform="rotate(-90 296.5 182.1)">DS</text>
<text x="299.1" y="181.9" transform="rotate(-90 299.1 181.9)">D0</text>
<text x="301.6" y="181.9" transform="rotate(-90 301.6 181.9)">D1</text>
<text x="304.2" y="181.9" transform="rotate(-90 304.2 181.9)">D2</text>
<text x="306.7" y="181.9" transform="rotate(-90 306.7 181.9)">D3</text>
<text x="309.2" y="181.9" transform="rotate(-90 309.2 181.9)">D4</text>
<text x="311.8" y="181.9" transform="rotate(-90 311.8 181.9)">D5</text>
<text x="314.3" y="181.9" transform="rotate(-90 314.3 181.9)">D6</text>
<text x="316.9" y="181.9" transform="rotate(-90 316.9 181.9)">D7</text>
<text x="321.9" y="181.9" transform="rotate(-90 321.9 181.9)">PL</text>
<text x="327" y="182.1" transform="rotate(-90 327 182.1)">CP</text>
<text x="329.6" y="182.1" transform="rotate(-90 329.6 182.1)">CE</text>
<text x="334.7" y="180.4">GND</text>
<text x="34.8" y="191.7">J2</text>
<text x="125.2" y="187.9">74LS37</text>
<text x="293.9" y="187.4">VCC</text>
<text x="327" y="187.4">GND</text>
<text x="337.9" y="186.2">U7</text>
<text x="338.3" y="188.6">74LS165</text>
<text x="28.1" y="194">Conn_01x04_Male</text>
<text x="126.5" y="193.6">U6A</text>
<text x="198.7" y="192.6">C5</text>
<text x="199" y="194.9">220pF</text>
<text x="204.7" y="196.9">74LS123</text>
<text x="206.5" y="194.6">U8A</text>
<text x="241.9" y="192.6">C6</text>
<text x="242.1" y="194.9">220pF</text>
<text x="247.9" y="196.9">74LS123</text>
<text x="249.7" y="194.6">U8B</text>
<text x="296.5" y="193.8" transform="rotate(-90 296.5 193.8)">Q7</text>
<text x="299.1" y="193.8" transform="rotate(-90 299.1 193.8)">Q7</text>
<text x="334.7" y="195.6">GND</text>
<text x="123.9" y="203.1">74LS37</text>
<text x="125.2" y="200.8">U6B</text>
<text x="173.5" y="203.5">U5A</text>
<text x="201.7" y="203.9">Cext</text>
<text x="201.7" y="201.3">RCext</text>
<text x="213.5" y="201.3">Q</text>
<text x="244.9" y="201.3">Cext</text>
<text x="244.9" y="203.9">RCext</text>
<text x="256.7" y="201.3">Q</text>
<text x="172.2" y="205.8">74LS04</text>
<text x="201.7" y="209">A</text>
<text x="244.9" y="209">A</text>
<text x="201.7" y="211.5">B</text>
<text x="208.9" y="212.4" transform="rotate(-90 208.9 212.4)">Clr</text>
<text x="213.5" y="211.5">Q</text>
<text x="244.9" y="211.5">B</text>
<text x="252.1" y="212.4" transform="rotate(-90 252.1 212.4)">Clr</text>
<text x="256.7" y="211.5">Q</text>
<text x="123.9" y="220.9">74LS37</text>
<text x="125.2" y="218.6">U6C</text>
<text x="186.1" y="219.7">GND</text>
<text x="233.1" y="221">GND</text>
<text x="62.3" y="236.4">+5V</text>
<text x="28.6" y="257.5" transform="rotate(-90 28.6 257.5)">VCC</text>
<text x="56.5" y="257" transform="rotate(-90 56.5 257)">VCC</text>
<text x="80.6" y="257.5" transform="rotate(-90 80.6 257.5)">VCC</text>
<text x="103.5" y="257.5" transform="rotate(-90 103.5 257.5)">VCC</text>
<text x="167.9" y="255.9">H1</text>
<text x="180.6" y="255.9">H2</text>
<text x="193.3" y="255.9">H3</text>
<text x="206" y="255.9">H4</text>
<text x="34" y="259.9">U8C</text>
<text x="34.4" y="262.2">74LS123</text>
<text x="61.9" y="259.9">U5G</text>
<text x="62.2" y="262.2">74LS04</text>
<text x="86.1" y="259.9">U1E</text>
<text x="86.4" y="262.2">74LS37</text>
<text x="108.9" y="259.9">U6E</text>
<text x="109.2" y="262.2">74LS37</text>
<text x="28.6" y="267" transform="rotate(-90 28.6 267)">GND</text>
<text x="56.5" y="267.5" transform="rotate(-90 56.5 267.5)">GND</text>
<text x="80.6" y="267" transform="rotate(-90 80.6 267)">GND</text>
<text x="103.5" y="267" transform="rotate(-90 103.5 267)">GND</text>
<text x="182.3" y="271.8">GND</text>
<text x="61.7" y="283.2">GND</text>
</g>
</svg>
